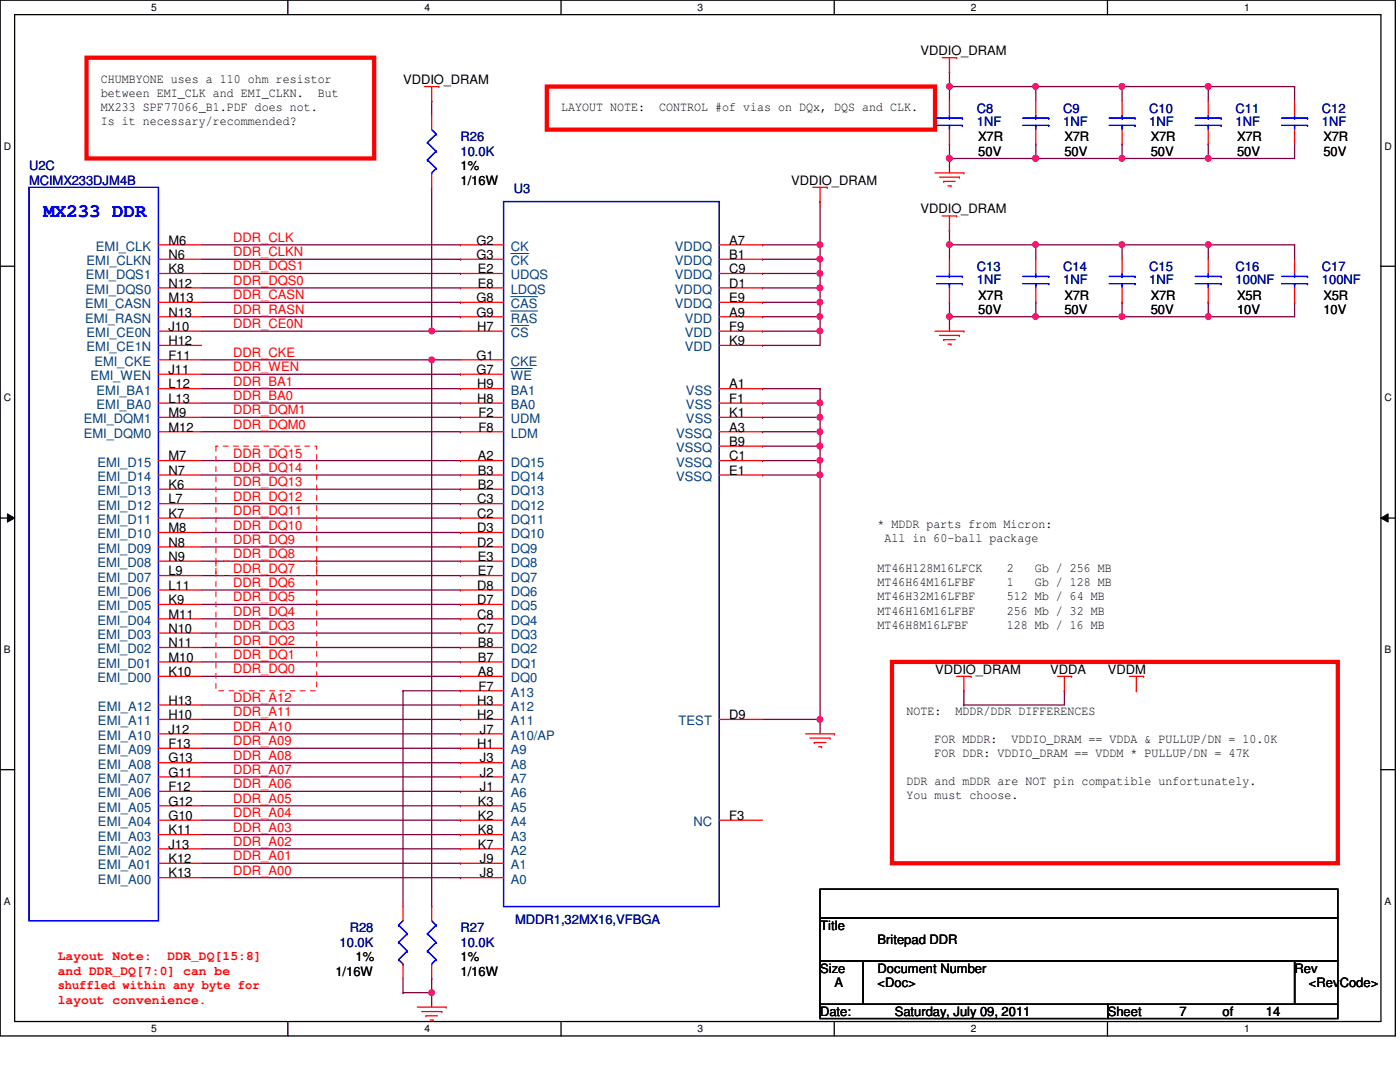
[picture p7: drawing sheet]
<svg xmlns="http://www.w3.org/2000/svg" width="279mm" height="216mm" viewBox="0 0 279 216" stroke-linecap="round" stroke-linejoin="round" font-family="sans-serif">
<path d="M0 0h278.5v206.7h-278.5zM2.9 2.9h272.7v200.9h-272.7z" fill="none" stroke="#000" stroke-width=".25"/>
<g fill="#fff">
<path d="M30.2 .3h1.1v2.3h-1.1z"/>
<path d="M30.2 204.1h1.1v2.3h-1.1z"/>
</g>
<path d="M57.4 0v2.9M57.4 203.8v2.9" fill="none" stroke="#000" stroke-width=".25"/>
<g fill="#fff">
<path d="M84.7 .3h1.1v2.3h-1.1z"/>
<path d="M84.7 204.1h1.1v2.3h-1.1z"/>
</g>
<path d="M112 0v2.9M112 203.8v2.9" fill="none" stroke="#000" stroke-width=".25"/>
<g fill="#fff">
<path d="M139.2 .3h1.1v2.3h-1.1z"/>
<path d="M139.2 204.1h1.1v2.3h-1.1z"/>
</g>
<path d="M166.5 0v2.9M166.5 203.8v2.9" fill="none" stroke="#000" stroke-width=".25"/>
<g fill="#fff">
<path d="M193.8 .3h1.1v2.3h-1.1z"/>
<path d="M193.8 204.1h1.1v2.3h-1.1z"/>
</g>
<path d="M221 0v2.9M221 203.8v2.9" fill="none" stroke="#000" stroke-width=".25"/>
<g fill="#fff">
<path d="M248.3 .3h1.1v2.3h-1.1z"/>
<path d="M248.3 204.1h1.1v2.3h-1.1z"/>
<path d="M.8 28h1.4v2.3h-1.4z"/>
<path d="M276.3 28h1.4v2.3h-1.4z"/>
<path d="M.8 78.2h1.4v2.3h-1.4z"/>
<path d="M276.3 78.2h1.4v2.3h-1.4z"/>
</g>
<path d="M0 53.1h2.9M275.6 53.1h2.9" fill="none" stroke="#000" stroke-width=".25"/>
<g fill="#fff">
<path d="M.8 128.5h1.3v2.2h-1.3z"/>
<path d="M276.3 128.5h1.3v2.2h-1.3z"/>
</g>
<path d="M0 103.4h2.9M275.6 103.4h2.9" fill="none" stroke="#000" stroke-width=".25"/>
<path d="M1.5 102.5l1.4 .9-1.4 .8zM275.6 103.4l1.4-.9v1.7z" fill="#000"/>
<path d="M1.5 102.5l1.4 .9-1.4 .8zM275.6 103.4l1.4-.9v1.7z" fill="none" stroke="#000" stroke-width=".2"/>
<g fill="#fff">
<path d="M.8 178.7h1.3v2.2h-1.3z"/>
<path d="M276.3 178.7h1.3v2.2h-1.3z"/>
</g>
<path d="M0 153.6h2.9M275.6 153.6h2.9" fill="none" stroke="#000" stroke-width=".25"/>
<g fill="none" stroke="#800040" stroke-width=".25">
<path d="M40.2 57.4h51.7M40.2 48.9h51.7M40.2 51.7h51.7M40.2 54.6h51.7M91.9 57.4h.1M91.9 48.9h.1M91.9 51.7h.1M91.9 54.6h.1M40.2 74.7h51.7M40.2 60.3h51.7M40.2 63.2h51.7M40.2 77.6h51.7"/>
<path d="M86.1 66.1h.1M86.1 71.8h.1M86.1 66.1h5.8M86.1 71.8h5.8M91.9 74.7h.1M91.9 60.3h.1M91.9 63.2h.1M91.9 77.6h.1M152.2 77.6h.1M152.2 77.6h11.5M163.7 77.6h.1M163.7 77.6v5.7h-11.5"/>
<path d="M40.2 86.1h51.7M40.2 80.4h51.7M40.2 83.3h51.7M91.9 86.1h.1M91.9 80.4h.1M91.9 83.3h.1M152.2 80.4h.1M152.2 83.3h.1M152.2 80.4h11.5M163.7 80.4h.1M40.2 117.7h51.7M40.2 114.9h51.7"/>
<path d="M40.2 112h51.7M40.2 106.3h51.7M91.9 117.7h.1M91.9 114.9h.1M91.9 112h.1M91.9 106.3h.1M40.2 135h51.7M40.2 132.1h51.7M40.2 129.2h51.7M40.2 126.3h51.7M40.2 123.5h51.7M40.2 120.6h51.7"/>
<path d="M91.9 135h.1M91.9 132.1h.1M91.9 129.2h.1M91.9 126.3h.1M91.9 123.5h.1M91.9 120.6h.1M40.2 146.4h51.7M40.2 157.9h51.7M40.2 155h51.7M40.2 152.2h51.7M40.2 149.3h51.7M40.2 143.6h51.7"/>
<path d="M40.2 140.7h51.7M91.9 146.4h.1M91.9 157.9h.1M91.9 155h.1M91.9 152.2h.1M91.9 149.3h.1M91.9 143.6h.1M91.9 140.7h.1M40.2 175.1h51.7M40.2 172.3h51.7M40.2 169.4h51.7M40.2 166.5h51.7"/>
<path d="M40.2 163.7h51.7M40.2 160.8h51.7M91.9 175.1h.1M91.9 172.3h.1M91.9 169.4h.1M91.9 166.5h.1M91.9 163.7h.1M91.9 160.8h.1"/>
</g>
<circle cx="163.6" cy="80.4" r=".56" fill="#f0f"/>
<circle cx="163.6" cy="80.4" r=".56" fill="none" stroke="#f0f" stroke-width=".25"/>
<path d="M152.2 86.1h.1M163.7 83.3h.1M163.7 83.3v2.8h-11.5" fill="none" stroke="#800040" stroke-width=".25"/>
<circle cx="163.6" cy="83.3" r=".56" fill="#f0f"/>
<circle cx="163.6" cy="83.3" r=".56" fill="none" stroke="#f0f" stroke-width=".25"/>
<path d="M152.2 89h.1M163.7 86.1h.1M163.7 86.1v2.9h-11.5" fill="none" stroke="#800040" stroke-width=".25"/>
<circle cx="163.6" cy="86.1" r=".56" fill="#f0f"/>
<circle cx="163.6" cy="86.1" r=".56" fill="none" stroke="#f0f" stroke-width=".25"/>
<path d="M152.2 91.9h.1M163.7 89h.1M163.7 89v2.9h-11.5" fill="none" stroke="#800040" stroke-width=".25"/>
<circle cx="163.6" cy="89" r=".56" fill="#f0f"/>
<circle cx="163.6" cy="89" r=".56" fill="none" stroke="#f0f" stroke-width=".25"/>
<path d="M152.2 94.8h.1M163.7 91.9h.1M163.7 91.9v2.9h-11.5" fill="none" stroke="#800040" stroke-width=".25"/>
<circle cx="163.6" cy="91.9" r=".56" fill="#f0f"/>
<circle cx="163.6" cy="91.9" r=".56" fill="none" stroke="#f0f" stroke-width=".25"/>
<path d="M163.7 143.6h.1M163.7 143.6v2.8" fill="none" stroke="#800040" stroke-width=".25"/>
<circle cx="163.6" cy="143.5" r=".56" fill="#f0f"/>
<circle cx="163.6" cy="143.5" r=".56" fill="none" stroke="#f0f" stroke-width=".25"/>
<path d="M86.1 20.2h.1M86.1 20.2v2.8M86.1 37.4v28.7M86.1 66.1h.1" fill="none" stroke="#800040" stroke-width=".25"/>
<circle cx="86.1" cy="66" r=".56" fill="#f0f"/>
<circle cx="86.1" cy="66" r=".56" fill="none" stroke="#f0f" stroke-width=".25"/>
<path d="M40.2 66.1h45.9M86.1 66.1h.1M86.1 198.1h.1M86.1 198.1v2.9" fill="none" stroke="#800040" stroke-width=".25"/>
<circle cx="86.1" cy="198.1" r=".56" fill="#f0f"/>
<circle cx="86.1" cy="198.1" r=".56" fill="none" stroke="#f0f" stroke-width=".25"/>
<path d="M86.1 71.8v109.1M86.1 180.9h.1" fill="none" stroke="#800040" stroke-width=".25"/>
<circle cx="86.1" cy="71.8" r=".56" fill="#f0f"/>
<circle cx="86.1" cy="71.8" r=".56" fill="none" stroke="#f0f" stroke-width=".25"/>
<g fill="none" stroke="#800040" stroke-width=".25">
<path d="M189.5 28.7h.1M189.5 31.6h.1M189.5 28.7v2.9M189.5 31.6h17.2M40.2 71.8h45.9M86.1 71.8h.1M40.2 94.8h51.7M40.2 91.9h51.7M40.2 97.6h51.7M91.9 94.8h.1M91.9 91.9h.1M91.9 97.6h.1"/>
<path d="M40.2 100.5h51.7M40.2 103.4h51.7M40.2 109.1h51.7M91.9 100.5h.1M91.9 103.4h.1M91.9 109.1h.1"/>
</g>
<circle cx="206.7" cy="31.6" r=".56" fill="#f0f"/>
<circle cx="206.7" cy="31.6" r=".56" fill="none" stroke="#f0f" stroke-width=".25"/>
<circle cx="189.5" cy="31.6" r=".57" fill="#f0f"/>
<circle cx="189.5" cy="31.6" r=".57" fill="none" stroke="#f0f" stroke-width=".25"/>
<path d="M223.9 28.7h.1M223.9 28.7v2.9M241.1 28.7h.1M241.1 31.6h.1M241.1 28.7v2.9M241.1 31.6h17.3" fill="none" stroke="#800040" stroke-width=".25"/>
<circle cx="241.1" cy="31.6" r=".56" fill="#f0f"/>
<circle cx="241.1" cy="31.6" r=".56" fill="none" stroke="#f0f" stroke-width=".25"/>
<path d="M206.7 28.7h.1M206.7 31.6h.1M206.7 28.7v2.9M206.7 31.6h17.2" fill="none" stroke="#800040" stroke-width=".25"/>
<circle cx="206.7" cy="31.6" r=".56" fill="#f0f"/>
<circle cx="206.7" cy="31.6" r=".56" fill="none" stroke="#f0f" stroke-width=".25"/>
<path d="M189.5 17.3h.1M189.5 17.3h17.2M189.5 31.6h.1M189.5 31.6v2.9" fill="none" stroke="#800040" stroke-width=".25"/>
<circle cx="189.5" cy="17.2" r=".57" fill="#f0f"/>
<circle cx="189.5" cy="17.2" r=".57" fill="none" stroke="#f0f" stroke-width=".25"/>
<path d="M163.7 48.9h.1M163.7 48.9v2.8" fill="none" stroke="#800040" stroke-width=".25"/>
<circle cx="163.6" cy="48.8" r=".56" fill="#f0f"/>
<circle cx="163.6" cy="48.8" r=".56" fill="none" stroke="#f0f" stroke-width=".25"/>
<path d="M189.5 14.4h.1M189.5 14.4v2.9M163.7 66.1h.1M163.7 66.1v2.8" fill="none" stroke="#800040" stroke-width=".25"/>
<circle cx="163.6" cy="66" r=".56" fill="#f0f"/>
<circle cx="163.6" cy="66" r=".56" fill="none" stroke="#f0f" stroke-width=".25"/>
<path d="M163.7 57.4h.1M163.7 57.4v2.9" fill="none" stroke="#800040" stroke-width=".25"/>
<circle cx="163.6" cy="60.3" r=".56" fill="#f0f"/>
<circle cx="163.6" cy="60.3" r=".56" fill="none" stroke="#f0f" stroke-width=".25"/>
<circle cx="163.6" cy="57.4" r=".56" fill="#f0f"/>
<circle cx="163.6" cy="57.4" r=".56" fill="none" stroke="#f0f" stroke-width=".25"/>
<path d="M241.1 17.3h.1M241.1 17.3h17.3M152.2 54.6h.1M152.2 54.6h11.5" fill="none" stroke="#800040" stroke-width=".25"/>
<circle cx="241.1" cy="17.2" r=".56" fill="#f0f"/>
<circle cx="241.1" cy="17.2" r=".56" fill="none" stroke="#f0f" stroke-width=".25"/>
<path d="M152.2 48.9h.1M152.2 48.9h11.5M163.7 63.2h.1M163.7 63.2v2.9" fill="none" stroke="#800040" stroke-width=".25"/>
<circle cx="163.6" cy="63.2" r=".56" fill="#f0f"/>
<circle cx="163.6" cy="63.2" r=".56" fill="none" stroke="#f0f" stroke-width=".25"/>
<g fill="none" stroke="#800040" stroke-width=".25">
<path d="M189.5 17.3h.1M189.5 17.3v2.9M206.7 17.3h.1M206.7 17.3v2.9M223.9 17.3h.1M223.9 17.3v2.9M152.2 57.4h.1M163.7 40.2h.1M163.7 54.6h.1M163.7 40.2v8.7M163.7 54.6v2.8h-11.5M152.2 68.9h.1"/>
<path d="M152.2 66.1h.1M152.2 60.3h.1M152.2 63.2h.1M152.2 68.9h11.5M152.2 66.1h11.5M152.2 60.3h11.5M152.2 63.2h11.5"/>
</g>
<circle cx="163.6" cy="54.6" r=".56" fill="#f0f"/>
<circle cx="163.6" cy="54.6" r=".56" fill="none" stroke="#f0f" stroke-width=".25"/>
<path d="M241.1 17.3h.1M241.1 17.3v2.9M152.2 51.7h.1M152.2 51.7h11.5M163.7 51.7h.1M163.7 51.7v2.9" fill="none" stroke="#800040" stroke-width=".25"/>
<circle cx="163.6" cy="51.7" r=".56" fill="#f0f"/>
<circle cx="163.6" cy="51.7" r=".56" fill="none" stroke="#f0f" stroke-width=".25"/>
<path d="M189.5 46h.1M189.5 48.9h.1M189.5 46v2.9M189.5 48.9h17.2" fill="none" stroke="#800040" stroke-width=".25"/>
<circle cx="206.7" cy="48.8" r=".56" fill="#f0f"/>
<circle cx="206.7" cy="48.8" r=".56" fill="none" stroke="#f0f" stroke-width=".25"/>
<circle cx="189.5" cy="48.8" r=".56" fill="#f0f"/>
<circle cx="189.5" cy="48.8" r=".56" fill="none" stroke="#f0f" stroke-width=".25"/>
<path d="M189.5 48.9h.1M189.5 48.9v2.8M206.7 48.9h.1M206.7 48.9v2.8M206.7 48.9h17.2M223.9 48.9h.1M223.9 48.9v2.8M189.5 60.3h.1M189.5 63.2h.1M189.5 60.3v2.9M189.5 63.2h17.2" fill="none" stroke="#800040" stroke-width=".25"/>
<circle cx="206.7" cy="63.2" r=".56" fill="#f0f"/>
<circle cx="206.7" cy="63.2" r=".56" fill="none" stroke="#f0f" stroke-width=".25"/>
<circle cx="189.5" cy="63.2" r=".56" fill="#f0f"/>
<circle cx="189.5" cy="63.2" r=".56" fill="none" stroke="#f0f" stroke-width=".25"/>
<path d="M206.7 17.3h.1M206.7 17.3h17.2M189.5 63.2h.1M189.5 63.2v2.9M206.7 60.3h.1M206.7 63.2h.1M206.7 60.3v2.9M223.9 60.3h.1M223.9 60.3v2.9h-17.2" fill="none" stroke="#800040" stroke-width=".25"/>
<circle cx="206.7" cy="17.2" r=".56" fill="#f0f"/>
<circle cx="206.7" cy="17.2" r=".56" fill="none" stroke="#f0f" stroke-width=".25"/>
<path d="M258.4 17.3h.1M258.4 17.3v2.9M258.4 28.7h.1M258.4 28.7v2.9M223.9 48.9h.1M223.9 48.9h17.2M258.4 48.9h.1M258.4 48.9v2.8" fill="none" stroke="#800040" stroke-width=".25"/>
<circle cx="241.1" cy="48.8" r=".56" fill="#f0f"/>
<circle cx="241.1" cy="48.8" r=".56" fill="none" stroke="#f0f" stroke-width=".25"/>
<circle cx="223.9" cy="48.8" r=".56" fill="#f0f"/>
<circle cx="223.9" cy="48.8" r=".56" fill="none" stroke="#f0f" stroke-width=".25"/>
<path d="M241.1 48.9h.1M241.1 48.9v2.8M241.1 48.9h17.3M223.9 63.2h.1M241.1 60.3h.1M241.1 63.2h.1M241.1 60.3v2.9M258.4 60.3h.1M258.4 60.3v2.9h-34.5" fill="none" stroke="#800040" stroke-width=".25"/>
<circle cx="241.1" cy="63.2" r=".56" fill="#f0f"/>
<circle cx="241.1" cy="63.2" r=".56" fill="none" stroke="#f0f" stroke-width=".25"/>
<circle cx="223.9" cy="63.2" r=".56" fill="#f0f"/>
<circle cx="223.9" cy="63.2" r=".56" fill="none" stroke="#f0f" stroke-width=".25"/>
<path d="M163.7 60.3h.1M163.7 60.3v2.9M163.7 94.8h.1M163.7 94.8v48.8M152.2 143.6h11.5M163.7 143.6h.1" fill="none" stroke="#800040" stroke-width=".25"/>
<circle cx="163.6" cy="94.7" r=".56" fill="#f0f"/>
<circle cx="163.6" cy="94.7" r=".56" fill="none" stroke="#f0f" stroke-width=".25"/>
<g fill="none" stroke="#800040" stroke-width=".25">
<path d="M223.9 17.3h.1M223.9 17.3h17.2M80.4 137.8h.1M80.4 137.8v43.1M80.4 137.8h11.5M91.9 137.8h.1M192.4 137.8h.1M192.4 137.8v2.9M212.4 137.8h.1M212.4 137.8v2.9h-20M192.4 140.7h.1M80.4 198.1h.1"/>
<path d="M80.4 195.2v2.9M80.4 198.1h5.7M86.1 198.1h.1M86.1 195.2h.1M86.1 195.2v2.9"/>
</g>
<circle cx="223.9" cy="17.2" r=".56" fill="#f0f"/>
<circle cx="223.9" cy="17.2" r=".56" fill="none" stroke="#f0f" stroke-width=".25"/>
<path d="M223.9 31.6h.1M223.9 31.6h17.2" fill="none" stroke="#800040" stroke-width=".25"/>
<circle cx="223.9" cy="31.6" r=".56" fill="#f0f"/>
<circle cx="223.9" cy="31.6" r=".56" fill="none" stroke="#f0f" stroke-width=".25"/>
<g fill="none" stroke="#f00" stroke-width=".25">
<path d="M84.7 17.3h2.9M86.1 17.3v2.9M87.6 17.3h.1M188 11.5h2.9M189.5 14.4h.1M189.5 11.5v2.9M190.9 11.5h.1M86.1 20.2h.1M86.1 23v2.9M86.1 34.5v2.9M162.2 37.4h2.9M163.7 37.4v2.8"/>
<path d="M165.1 37.4h.1M186.6 34.5h5.8M187.5 35.3h4M188.3 36.2h.1M188.3 36.2h2.3M189.2 37.1h.6M189.5 20.2v2.8M189.5 25.9v2.8M189.8 37.1h.1M191.5 35.3h.1M192.4 34.5h.1M206.7 20.2v2.8"/>
<path d="M206.7 25.9v2.8M223.9 20.2v2.8M223.9 25.9v2.8M241.1 20.2v2.8M241.1 25.9v2.8M258.4 20.2v2.8M258.4 25.9v2.8M31.6 54.6h8.6M31.6 51.7h8.6M31.6 48.9h8.6M31.6 57.4h8.6M91.9 54.6h8.6"/>
<path d="M91.9 51.7h8.6M91.9 48.9h8.6M91.9 57.4h8.6M143.6 54.6h8.6M143.6 51.7h8.6M143.6 48.9h8.6M143.6 57.4h8.6M163.7 40.2h.1M188 43.1h2.9M189.5 46h.1M189.5 43.1v2.9M189.5 51.7v2.9"/>
<path d="M189.5 57.4v2.9M190.9 43.1h.1M206.7 51.7v2.9M206.7 57.4v2.9M223.9 51.7v2.9M223.9 57.4v2.9M241.1 51.7v2.9M241.1 57.4v2.9M258.4 51.7v2.9M258.4 57.4v2.9M31.6 66.1h8.6M31.6 68.9h8.6"/>
<path d="M31.6 74.7h8.6M31.6 60.3h8.6M31.6 63.2h8.6M31.6 77.6h8.6M31.6 71.8h8.6M91.9 66.1h8.6M91.9 74.7h8.6M91.9 60.3h8.6M91.9 63.2h8.6M91.9 77.6h8.6M91.9 71.8h8.6M143.6 66.1h8.6"/>
<path d="M143.6 68.9h8.6M143.6 60.3h8.6M143.6 63.2h8.6M143.6 77.6h8.6M186.6 66.1h5.8M187.5 66.9h4M188.3 67.8h.1M188.3 67.8h2.3M189.2 68.7h.6M189.8 68.7h.1M191.5 66.9h.1M192.4 66.1h.1"/>
<path d="M31.6 94.8h8.6M31.6 86.1h8.6M31.6 80.4h8.6M31.6 83.3h8.6M31.6 91.9h8.6M31.6 97.6h8.6M91.9 94.8h8.6M91.9 86.1h8.6M91.9 80.4h8.6M91.9 83.3h8.6M91.9 91.9h8.6M91.9 97.6h8.6"/>
<path d="M143.6 94.8h8.6M143.6 86.1h8.6M143.6 80.4h8.6M143.6 83.3h8.6M143.6 91.9h8.6M143.6 89h8.6M31.6 117.7h8.6M31.6 114.9h8.6M31.6 112h8.6M31.6 109.1h8.6M31.6 106.3h8.6M31.6 103.4h8.6"/>
<path d="M31.6 100.5h8.6M91.9 117.7h8.6M91.9 114.9h8.6M91.9 112h8.6M91.9 109.1h8.6M91.9 106.3h8.6M91.9 103.4h8.6M91.9 100.5h8.6M31.6 135h8.6M31.6 132.1h8.6M31.6 129.2h8.6M31.6 126.3h8.6"/>
<path d="M31.6 123.5h8.6M31.6 120.6h8.6M91.9 135h8.6M91.9 132.1h8.6M91.9 129.2h8.6M91.9 126.3h8.6M91.9 123.5h8.6M91.9 120.6h8.6M91.9 137.8h8.6M190.9 135h2.9M192.4 137.8h.1M192.4 135v2.8"/>
<path d="M193.8 135h.1M211 135h2.9M212.4 137.8h.1M212.4 135v2.8M213.9 135h.1M225.4 135h2.8M226.8 137.8h.1M226.8 135v2.8M228.2 135h.1M31.6 146.4h8.6M31.6 157.9h8.6M31.6 155h8.6"/>
<path d="M31.6 152.2h8.6M31.6 149.3h8.6M31.6 143.6h8.6M31.6 140.7h8.6M91.9 146.4h8.6M91.9 157.9h8.6M91.9 155h8.6M91.9 152.2h8.6M91.9 149.3h8.6M91.9 143.6h8.6M91.9 140.7h8.6M143.6 143.6h8.6"/>
<path d="M160.8 146.4h5.7M161.6 147.3h4.1M162.5 148.2h.1M162.5 148.2h2.3M163.4 149h.6M164 149h.1M165.7 147.3h.1M166.5 146.4h.1M31.6 163.7h8.6M31.6 175.1h8.6M31.6 172.3h8.6M31.6 169.4h8.6"/>
<path d="M31.6 166.5h8.6M31.6 160.8h8.6M91.9 163.7h8.6M91.9 175.1h8.6M91.9 172.3h8.6M91.9 169.4h8.6M91.9 166.5h8.6M91.9 160.8h8.6M143.6 163.7h8.6M80.4 180.9v2.8M80.4 192.4v2.8M86.1 180.9v2.8"/>
<path d="M86.1 192.4v2.8M83.3 201h5.7M84.2 201.8h4M85 202.7h.1M85 202.7h2.3M85.9 203.5h.5M86.4 203.5h.1M88.2 201.8h.1M89 201h.1"/>
</g>
<path d="M163.7 177.4h103.3v5.8h-103.3zM163.7 183.2h103.3v8.6h-103.3zM163.7 191.8h8.6v8.6h-8.6zM172.3 191.8h86.1v8.6h-86.1zM258.4 191.8h8.6v8.6h-8.6zM163.7 200.4h57.4v2.8h-57.4zM221.1 200.4h45.9v2.8h-45.9z" fill="none" stroke="#000" stroke-width=".25"/>
<path d="M43.1 89h20.1v25.9h-20.1zM43.1 112h20.1v25.8h-20.1z" fill="none" stroke="#f00" stroke-width=".2" stroke-dasharray="1 1 1 1 1 1 1 1"/>
<path d="M17.3 11.5h57.4v20.1h-57.4zM109.1 17.3h77.5v8.6h-77.5zM178 132.1h89v40.2h-89z" fill="none" stroke="#f00" stroke-width=".85"/>
<g fill="none" stroke="#00f" stroke-width=".25">
<path d="M5.8 37.4h25.8v146.3h-25.8zM85.3 28.4h.1M85.3 31.9h.1M85.3 28.4l1.7 1.8M85.3 31.9l1.7 1.7M86.1 34.5h.1M86.1 25.9l.9 .9M87 26.8h.1M87 30.2h.1M87 33.6h.1M87 26.8l-1.7 1.6M87 30.2l-1.7 1.7"/>
<path d="M87 33.6l-.9 .9M186.9 25h5.2M186.9 23.6h5.2M189.5 23.6h.1M189.5 25h.1M189.5 23v.6M189.5 25v.9M192.1 25h.1M192.1 23.6h.1M204.1 25h5.2M204.1 23.6h5.2M206.7 23.6h.1"/>
<path d="M206.7 25h.1M206.7 23v.6M206.7 25v.9M209.3 25h.1M209.3 23.6h.1M221.4 25h5.1M221.4 23.6h5.1M223.9 23.6h.1M223.9 25h.1M223.9 23v.6M223.9 25v.9M226.5 25h.1"/>
<path d="M226.5 23.6h.1M238.5 25h5.2M238.5 23.6h5.2M241.1 23.6h.1M241.1 25h.1M241.1 23v.6M241.1 25v.9M243.7 25h.1M243.7 23.6h.1M255.8 25h5.1M255.8 23.6h5.1M258.4 23.6h.1"/>
<path d="M258.4 25h.1M258.4 23v.6M258.4 25v.9M260.9 25h.1M260.9 23.6h.1M100.5 40.2h43.1v140.7h-43.1zM186.9 56.6h5.2M186.9 55.2h5.2M189.5 55.2h.1M189.5 56.6h.1M189.5 54.6v.6M189.5 56.6v.8"/>
<path d="M192.1 56.6h.1M192.1 55.2h.1M204.1 56.6h5.2M204.1 55.2h5.2M206.7 55.2h.1M206.7 56.6h.1M206.7 54.6v.6M206.7 56.6v.8M209.3 56.6h.1M209.3 55.2h.1M221.4 56.6h5.1M221.4 55.2h5.1"/>
<path d="M223.9 55.2h.1M223.9 56.6h.1M223.9 54.6v.6M223.9 56.6v.8M226.5 56.6h.1M226.5 55.2h.1M238.5 56.6h5.2M238.5 55.2h5.2M241.1 55.2h.1M241.1 56.6h.1M241.1 54.6v.6M241.1 56.6v.8"/>
<path d="M243.7 56.6h.1M243.7 55.2h.1M255.8 56.6h5.1M255.8 55.2h5.1M258.4 55.2h.1M258.4 56.6h.1M258.4 54.6v.6M258.4 56.6v.8M260.9 56.6h.1M260.9 55.2h.1M79.5 184.6h.1M79.5 188h.1"/>
<path d="M79.5 191.5h.1M79.5 184.6l1.8 1.7M79.5 188l1.8 1.8M79.5 191.5l.9 .9M80.4 192.4h.1M80.4 183.7l-.9 .9M81.3 186.3h.1M81.3 189.8h.1M81.3 186.3l-1.8 1.7M81.3 189.8l-1.8 1.7M85.3 186.3h.1M85.3 189.8h.1"/>
<path d="M85.3 186.3l1.7 1.7M85.3 189.8l1.7 1.7M86.1 192.4h.1M86.1 183.7l.9 .9M87 184.6h.1M87 188h.1M87 191.5h.1M87 184.6l-1.7 1.7M87 188l-1.7 1.8M87 191.5l-.9 .9"/>
</g>
<path d="M101.9 59.2h5.4M101.9 50.6h3.6M101.9 73.5h4.3M101.9 62.1h5.4M101.9 64.9h3.6" fill="none" stroke="#004080" stroke-width=".2"/>
<circle cx="163.6" cy="80.4" r=".56" fill="#f0f"/>
<circle cx="163.6" cy="80.4" r=".56" fill="none" stroke="#f0f" stroke-width=".25"/>
<circle cx="163.6" cy="83.3" r=".56" fill="#f0f"/>
<circle cx="163.6" cy="83.3" r=".56" fill="none" stroke="#f0f" stroke-width=".25"/>
<circle cx="163.6" cy="86.1" r=".56" fill="#f0f"/>
<circle cx="163.6" cy="86.1" r=".56" fill="none" stroke="#f0f" stroke-width=".25"/>
<circle cx="163.6" cy="89" r=".56" fill="#f0f"/>
<circle cx="163.6" cy="89" r=".56" fill="none" stroke="#f0f" stroke-width=".25"/>
<circle cx="163.6" cy="91.9" r=".56" fill="#f0f"/>
<circle cx="163.6" cy="91.9" r=".56" fill="none" stroke="#f0f" stroke-width=".25"/>
<circle cx="163.6" cy="143.5" r=".56" fill="#f0f"/>
<circle cx="163.6" cy="143.5" r=".56" fill="none" stroke="#f0f" stroke-width=".25"/>
<circle cx="86.1" cy="66" r=".56" fill="#f0f"/>
<circle cx="86.1" cy="66" r=".56" fill="none" stroke="#f0f" stroke-width=".25"/>
<circle cx="86.1" cy="198.1" r=".56" fill="#f0f"/>
<circle cx="86.1" cy="198.1" r=".56" fill="none" stroke="#f0f" stroke-width=".25"/>
<circle cx="86.1" cy="71.8" r=".56" fill="#f0f"/>
<circle cx="86.1" cy="71.8" r=".56" fill="none" stroke="#f0f" stroke-width=".25"/>
<circle cx="206.7" cy="31.6" r=".56" fill="#f0f"/>
<circle cx="206.7" cy="31.6" r=".56" fill="none" stroke="#f0f" stroke-width=".25"/>
<circle cx="189.5" cy="31.6" r=".57" fill="#f0f"/>
<circle cx="189.5" cy="31.6" r=".57" fill="none" stroke="#f0f" stroke-width=".25"/>
<circle cx="241.1" cy="31.6" r=".56" fill="#f0f"/>
<circle cx="241.1" cy="31.6" r=".56" fill="none" stroke="#f0f" stroke-width=".25"/>
<circle cx="206.7" cy="31.6" r=".56" fill="#f0f"/>
<circle cx="206.7" cy="31.6" r=".56" fill="none" stroke="#f0f" stroke-width=".25"/>
<circle cx="189.5" cy="17.2" r=".57" fill="#f0f"/>
<circle cx="189.5" cy="17.2" r=".57" fill="none" stroke="#f0f" stroke-width=".25"/>
<circle cx="163.6" cy="48.8" r=".56" fill="#f0f"/>
<circle cx="163.6" cy="48.8" r=".56" fill="none" stroke="#f0f" stroke-width=".25"/>
<circle cx="163.6" cy="66" r=".56" fill="#f0f"/>
<circle cx="163.6" cy="66" r=".56" fill="none" stroke="#f0f" stroke-width=".25"/>
<circle cx="163.6" cy="60.3" r=".56" fill="#f0f"/>
<circle cx="163.6" cy="60.3" r=".56" fill="none" stroke="#f0f" stroke-width=".25"/>
<circle cx="163.6" cy="57.4" r=".56" fill="#f0f"/>
<circle cx="163.6" cy="57.4" r=".56" fill="none" stroke="#f0f" stroke-width=".25"/>
<circle cx="241.1" cy="17.2" r=".56" fill="#f0f"/>
<circle cx="241.1" cy="17.2" r=".56" fill="none" stroke="#f0f" stroke-width=".25"/>
<circle cx="163.6" cy="63.2" r=".56" fill="#f0f"/>
<circle cx="163.6" cy="63.2" r=".56" fill="none" stroke="#f0f" stroke-width=".25"/>
<circle cx="163.6" cy="54.6" r=".56" fill="#f0f"/>
<circle cx="163.6" cy="54.6" r=".56" fill="none" stroke="#f0f" stroke-width=".25"/>
<circle cx="163.6" cy="51.7" r=".56" fill="#f0f"/>
<circle cx="163.6" cy="51.7" r=".56" fill="none" stroke="#f0f" stroke-width=".25"/>
<circle cx="206.7" cy="48.8" r=".56" fill="#f0f"/>
<circle cx="206.7" cy="48.8" r=".56" fill="none" stroke="#f0f" stroke-width=".25"/>
<circle cx="189.5" cy="48.8" r=".56" fill="#f0f"/>
<circle cx="189.5" cy="48.8" r=".56" fill="none" stroke="#f0f" stroke-width=".25"/>
<circle cx="206.7" cy="63.2" r=".56" fill="#f0f"/>
<circle cx="206.7" cy="63.2" r=".56" fill="none" stroke="#f0f" stroke-width=".25"/>
<circle cx="189.5" cy="63.2" r=".56" fill="#f0f"/>
<circle cx="189.5" cy="63.2" r=".56" fill="none" stroke="#f0f" stroke-width=".25"/>
<circle cx="206.7" cy="17.2" r=".56" fill="#f0f"/>
<circle cx="206.7" cy="17.2" r=".56" fill="none" stroke="#f0f" stroke-width=".25"/>
<circle cx="241.1" cy="48.8" r=".56" fill="#f0f"/>
<circle cx="241.1" cy="48.8" r=".56" fill="none" stroke="#f0f" stroke-width=".25"/>
<circle cx="223.9" cy="48.8" r=".56" fill="#f0f"/>
<circle cx="223.9" cy="48.8" r=".56" fill="none" stroke="#f0f" stroke-width=".25"/>
<circle cx="241.1" cy="63.2" r=".56" fill="#f0f"/>
<circle cx="241.1" cy="63.2" r=".56" fill="none" stroke="#f0f" stroke-width=".25"/>
<circle cx="223.9" cy="63.2" r=".56" fill="#f0f"/>
<circle cx="223.9" cy="63.2" r=".56" fill="none" stroke="#f0f" stroke-width=".25"/>
<circle cx="163.6" cy="94.7" r=".56" fill="#f0f"/>
<circle cx="163.6" cy="94.7" r=".56" fill="none" stroke="#f0f" stroke-width=".25"/>
<circle cx="223.9" cy="17.2" r=".56" fill="#f0f"/>
<circle cx="223.9" cy="17.2" r=".56" fill="none" stroke="#f0f" stroke-width=".25"/>
<circle cx="223.9" cy="31.6" r=".56" fill="#f0f"/>
<circle cx="223.9" cy="31.6" r=".56" fill="none" stroke="#f0f" stroke-width=".25"/>
<text font-size="3.7" fill="#00f" x="8.7" y="43.4">MX233 DDR</text>
<g font-size="2.6">
<text x="183.7" y="11">VDDIO_DRAM</text>
<text x="20.2" y="16.5">CHUMBYONE uses a 110 ohm resistor</text>
<text x="80.4" y="16.7">VDDIO_DRAM</text>
<text x="20.2" y="19.3">between EMI_CLK and EMI_CLKN.</text>
<text x="20.2" y="22.1">MX233 SPF77066_B1.PDF does not.</text>
<text x="63.5" y="19.3">But</text>
<text x="112" y="22.2">LAYOUT NOTE:</text>
<text x="131.5" y="22.2">CONTROL #of vias on DQx, DQS and CLK.</text>
<text x="20.2" y="24.8">Is it necessary/recommended?</text>
<text x="195.2" y="28.2">X7R</text>
<text x="212.4" y="28.2">X7R</text>
<text x="229.7" y="28.2">X7R</text>
<text x="246.9" y="28.2">X7R</text>
<text x="264.1" y="28.2">X7R</text>
<text x="91.9" y="34">1%</text>
<text x="195.2" y="31.1">50V</text>
<text x="212.4" y="31.1">50V</text>
<text x="229.7" y="31.1">50V</text>
<text x="246.9" y="31.1">50V</text>
<text x="264.1" y="31.1">50V</text>
<text x="91.9" y="36.8">1/16W</text>
<text x="157.9" y="36.8">VDDIO_DRAM</text>
<text x="183.7" y="42.5">VDDIO_DRAM</text>
<text x="33.6" y="48.8">M6</text>
<text x="33.6" y="51.7">N6</text>
<text x="95.1" y="48.8">G2</text>
<text x="95.1" y="51.7">G3</text>
<text x="145.5" y="51.7">B1</text>
<text x="145.5" y="48.8">A7</text>
<text x="33.6" y="57.4">N12</text>
<text x="33.6" y="54.5">K8</text>
<text x="95.3" y="57.4">E8</text>
<text x="95.3" y="54.5">E2</text>
<text x="145.5" y="54.5">C9</text>
<text x="145.5" y="57.4">D1</text>
<text x="195.2" y="59.8">X7R</text>
<text x="212.4" y="59.8">X7R</text>
<text x="229.7" y="59.8">X7R</text>
<text x="246.9" y="59.8">X5R</text>
<text x="264.1" y="59.8">X5R</text>
<text x="33.6" y="60.3">M13</text>
<text x="33.6" y="63.2">N13</text>
<text x="95.1" y="60.3">G8</text>
<text x="95.1" y="63.2">G9</text>
<text x="145.5" y="63.2">A9</text>
<text x="145.5" y="60.3">E9</text>
<text x="195.2" y="62.7">50V</text>
<text x="212.4" y="62.7">50V</text>
<text x="229.7" y="62.7">50V</text>
<text x="246.9" y="62.7">10V</text>
<text x="264.1" y="62.7">10V</text>
<text x="33.6" y="66">J10</text>
<text x="33.6" y="68.9">H12</text>
<text x="33.6" y="71.8">F11</text>
<text x="95.1" y="71.8">G1</text>
<text x="95.2" y="66">H7</text>
<text x="145.5" y="68.9">K9</text>
<text x="145.5" y="66">F9</text>
<text x="33.6" y="77.5">L12</text>
<text x="33.6" y="74.6">J11</text>
<text x="95.1" y="74.6">G7</text>
<text x="95.2" y="77.5">H9</text>
<text x="145.5" y="77.5">A1</text>
<text x="33.6" y="80.4">L13</text>
<text x="33.6" y="83.2">M9</text>
<text x="95.2" y="80.4">H8</text>
<text x="95.5" y="83.2">F2</text>
<text x="145.5" y="80.4">F1</text>
<text x="145.5" y="83.2">K1</text>
<text x="33.6" y="86.1">M12</text>
<text x="95.5" y="86.1">F8</text>
<text x="145.5" y="89">B9</text>
<text x="145.5" y="86.1">A3</text>
<text x="33.6" y="94.7">N7</text>
<text x="33.6" y="91.9">M7</text>
<text x="95.3" y="94.7">B3</text>
<text x="95.3" y="91.9">A2</text>
<text x="145.5" y="94.7">E1</text>
<text x="145.5" y="91.9">C1</text>
<text x="33.6" y="100.5">L7</text>
<text x="33.6" y="97.6">K6</text>
<text x="95.2" y="100.5">C3</text>
<text x="95.3" y="97.6">B2</text>
<text x="33.6" y="106.2">M8</text>
<text x="33.6" y="103.3">K7</text>
<text x="95.2" y="106.2">D3</text>
<text x="95.2" y="103.3">C2</text>
<text x="175.1" y="105.5">* MDDR parts from Micron:</text>
<text x="33.6" y="111.9">N9</text>
<text x="33.6" y="109.1">N8</text>
<text x="95.2" y="109.1">D2</text>
<text x="95.3" y="111.9">E3</text>
<text x="176.5" y="108.2">All in 60-ball package</text>
<text x="33.6" y="117.7">L11</text>
<text x="33.6" y="114.8">L9</text>
<text x="95.2" y="117.7">D8</text>
<text x="95.3" y="114.8">E7</text>
<text x="175.1" y="114">MT46H128M16LFCK</text>
<text x="175.1" y="116.9">MT46H64M16LFBF</text>
<text x="175.1" y="119.8">MT46H32M16LFBF</text>
<text x="201" y="116.9">1</text>
<text x="201" y="119.8">512 Mb / 64 MB</text>
<text x="201" y="114">2</text>
<text x="206.5" y="116.9">Gb / 128 MB</text>
<text x="206.5" y="114">Gb / 256 MB</text>
<text x="33.6" y="123.4">M11</text>
<text x="33.6" y="120.6">K9</text>
<text x="95.2" y="123.4">C8</text>
<text x="95.2" y="120.6">D7</text>
<text x="175.1" y="122.7">MT46H16M16LFBF</text>
<text x="175.1" y="125.6">MT46H8M16LFBF</text>
<text x="201" y="122.7">256 Mb / 32 MB</text>
<text x="201" y="125.6">128 Mb / 16 MB</text>
<text x="33.6" y="129.2">N11</text>
<text x="33.6" y="126.3">N10</text>
<text x="95.2" y="126.3">C7</text>
<text x="95.3" y="129.2">B8</text>
<text x="33.6" y="134.9">K10</text>
<text x="33.6" y="132">M10</text>
<text x="95.3" y="134.9">A8</text>
<text x="95.3" y="132">B7</text>
<text x="95.5" y="137.8">F7</text>
<text x="186.6" y="134.4">VDDIO_DRAM</text>
<text x="209.6" y="134.4">VDDA</text>
<text x="221.1" y="134.4">VDDM</text>
<text x="33.6" y="143.5">H10</text>
<text x="33.6" y="140.6">H13</text>
<text x="95.2" y="143.5">H2</text>
<text x="95.2" y="140.6">H3</text>
<text x="145.5" y="143.5">D9</text>
<text x="180.9" y="142.7">NOTE:</text>
<text x="190.7" y="142.7">MDDR/DDR DIFFERENCES</text>
<text x="33.6" y="149.3">F13</text>
<text x="33.6" y="146.4">J12</text>
<text x="95.2" y="149.3">H1</text>
<text x="95.8" y="146.4">J7</text>
<text x="186.5" y="148.3">FOR MDDR:</text>
<text x="201.8" y="148.3">VDDIO_DRAM == VDDA &amp; PULLUP/DN = 10.0K</text>
<text x="33.6" y="155">G11</text>
<text x="33.6" y="152.1">G13</text>
<text x="95.8" y="155">J2</text>
<text x="95.8" y="152.1">J3</text>
<text x="186.5" y="151.1">FOR DDR: VDDIO_DRAM == VDDM * PULLUP/DN = 47K</text>
<text x="33.6" y="160.7">G12</text>
<text x="33.6" y="157.9">F12</text>
<text x="95.3" y="160.7">K3</text>
<text x="95.8" y="157.9">J1</text>
<text x="180.9" y="156.7">DDR and mDDR are NOT pin compatible unfortunately.</text>
<text x="180.9" y="159.5">You must choose.</text>
<text x="33.6" y="166.5">K11</text>
<text x="33.6" y="163.6">G10</text>
<text x="95.3" y="166.5">K8</text>
<text x="95.3" y="163.6">K2</text>
<text x="145.5" y="163.6">F3</text>
<text x="33.6" y="172.2">K12</text>
<text x="33.6" y="169.3">J13</text>
<text x="95.3" y="169.3">K7</text>
<text x="95.8" y="172.2">J9</text>
<text x="33.6" y="175.1">K13</text>
<text x="95.8" y="175.1">J8</text>
<text x="163.7" y="185.5">Title</text>
<text x="71" y="191.8">1%</text>
<text x="91.9" y="191.8">1%</text>
<text x="175.1" y="188.4">Britepad DDR</text>
<text x="66.9" y="194.7">1/16W</text>
<text x="91.9" y="194.7">1/16W</text>
<text x="163.7" y="194.1">Size</text>
<text x="166.5" y="197">A</text>
<text x="175.1" y="197">&lt;Doc&gt;</text>
<text x="175.1" y="194.1">Document Number</text>
<text x="258.4" y="194.1">Rev</text>
<text x="261.2" y="197">&lt;RevCode&gt;</text>
<text x="163.7" y="202.7">Date:</text>
<text x="178.6" y="202.7">Saturday, July 09, 2011</text>
<text x="221.1" y="202.7">Sheet</text>
<text x="235.4" y="202.7">7</text>
<text x="244" y="202.7">of</text>
<text x="252.6" y="202.7">14</text>
</g>
<g font-size="2.6" fill="#000080">
<text x="194.9" y="22.5">C8</text>
<text x="212.2" y="22.5">C9</text>
<text x="229.4" y="22.5">C10</text>
<text x="246.6" y="22.5">C11</text>
<text x="263.8" y="22.5">C12</text>
<text x="91.9" y="28.2">R26</text>
<text x="194.9" y="25.1">1NF</text>
<text x="212.2" y="25.1">1NF</text>
<text x="229.4" y="25.1">1NF</text>
<text x="246.6" y="25.1">1NF</text>
<text x="263.8" y="25.1">1NF</text>
<text x="5.8" y="34">U2C</text>
<text x="91.9" y="31.1">10.0K</text>
<text x="5.8" y="36.8">MCIMX233DJM4B</text>
<text x="102.5" y="38.5">U3</text>
<text x="194.9" y="54.1">C13</text>
<text x="194.9" y="56.6">1NF</text>
<text x="212.2" y="54.1">C14</text>
<text x="212.2" y="56.6">1NF</text>
<text x="229.4" y="54.1">C15</text>
<text x="229.4" y="56.6">1NF</text>
<text x="246.6" y="54.1">C16</text>
<text x="246.6" y="56.6">100NF</text>
<text x="263.8" y="54.1">C17</text>
<text x="263.8" y="56.6">100NF</text>
<text x="102.8" y="184.4">MDDR1,32MX16,VFBGA</text>
<text x="67.8" y="188.9">10.0K</text>
<text x="69.8" y="186.1">R28</text>
<text x="91.9" y="186.1">R27</text>
<text x="91.9" y="188.9">10.0K</text>
</g>
<g font-size="2.6" fill="#004080">
<text x="17.3" y="52.9">EMI_CLKN</text>
<text x="19.1" y="50">EMI_CLK</text>
<text x="101.9" y="50">CK</text>
<text x="101.9" y="52.9">CK</text>
<text x="134.7" y="52.9">VDDQ</text>
<text x="134.7" y="50">VDDQ</text>
<text x="17.1" y="58.6">EMI_DQS0</text>
<text x="17.1" y="55.8">EMI_DQS1</text>
<text x="101.9" y="58.6">LDQS</text>
<text x="101.9" y="55.8">UDQS</text>
<text x="134.7" y="55.8">VDDQ</text>
<text x="134.7" y="58.6">VDDQ</text>
<text x="17" y="61.5">EMI_CASN</text>
<text x="17" y="64.4">EMI_RASN</text>
<text x="101.9" y="61.5">CAS</text>
<text x="101.9" y="64.4">RAS</text>
<text x="134.7" y="61.5">VDDQ</text>
<text x="136.7" y="64.4">VDD</text>
<text x="17.3" y="67.3">EMI_CE0N</text>
<text x="17.3" y="70.1">EMI_CE1N</text>
<text x="101.9" y="67.3">CS</text>
<text x="136.7" y="70.1">VDD</text>
<text x="136.7" y="67.3">VDD</text>
<text x="18" y="75.9">EMI_WEN</text>
<text x="18.8" y="73">EMI_CKE</text>
<text x="101.9" y="75.9">WE</text>
<text x="101.9" y="73">CKE</text>
<text x="19.3" y="81.6">EMI_BA0</text>
<text x="19.3" y="78.7">EMI_BA1</text>
<text x="101.9" y="81.6">BA0</text>
<text x="101.9" y="78.7">BA1</text>
<text x="136.9" y="78.7">VSS</text>
<text x="136.9" y="81.6">VSS</text>
<text x="16.7" y="87.3">EMI_DQM0</text>
<text x="16.7" y="84.5">EMI_DQM1</text>
<text x="101.9" y="87.3">LDM</text>
<text x="101.9" y="84.5">UDM</text>
<text x="134.9" y="87.3">VSSQ</text>
<text x="136.9" y="84.5">VSS</text>
<text x="19.4" y="96">EMI_D14</text>
<text x="19.4" y="93.1">EMI_D15</text>
<text x="101.9" y="96">DQ14</text>
<text x="101.9" y="93.1">DQ15</text>
<text x="134.9" y="96">VSSQ</text>
<text x="134.9" y="93.1">VSSQ</text>
<text x="134.9" y="90.2">VSSQ</text>
<text x="19.4" y="101.7">EMI_D12</text>
<text x="19.4" y="98.8">EMI_D13</text>
<text x="101.9" y="101.7">DQ12</text>
<text x="101.9" y="98.8">DQ13</text>
<text x="19.4" y="107.4">EMI_D10</text>
<text x="19.4" y="104.6">EMI_D11</text>
<text x="101.9" y="107.4">DQ10</text>
<text x="101.9" y="104.6">DQ11</text>
<text x="19.4" y="113.2">EMI_D08</text>
<text x="19.4" y="110.3">EMI_D09</text>
<text x="101.9" y="113.2">DQ8</text>
<text x="101.9" y="110.3">DQ9</text>
<text x="19.4" y="118.9">EMI_D06</text>
<text x="19.4" y="116">EMI_D07</text>
<text x="101.9" y="118.9">DQ6</text>
<text x="101.9" y="116">DQ7</text>
<text x="19.4" y="124.7">EMI_D04</text>
<text x="19.4" y="121.8">EMI_D05</text>
<text x="101.9" y="124.7">DQ4</text>
<text x="101.9" y="121.8">DQ5</text>
<text x="19.4" y="130.4">EMI_D02</text>
<text x="19.4" y="127.5">EMI_D03</text>
<text x="101.9" y="130.4">DQ2</text>
<text x="101.9" y="127.5">DQ3</text>
<text x="19.4" y="136.1">EMI_D00</text>
<text x="19.4" y="133.3">EMI_D01</text>
<text x="101.9" y="136.1">DQ0</text>
<text x="101.9" y="133.3">DQ1</text>
<text x="19.6" y="141.9">EMI_A12</text>
<text x="101.9" y="141.9">A12</text>
<text x="101.9" y="139">A13</text>
<text x="19.6" y="147.6">EMI_A10</text>
<text x="19.6" y="144.7">EMI_A11</text>
<text x="101.9" y="147.6">A10/AP</text>
<text x="101.9" y="144.7">A11</text>
<text x="135.4" y="144.7">TEST</text>
<text x="19.6" y="153.4">EMI_A08</text>
<text x="19.6" y="150.5">EMI_A09</text>
<text x="101.9" y="153.4">A8</text>
<text x="101.9" y="150.5">A9</text>
<text x="19.6" y="162">EMI_A05</text>
<text x="19.6" y="159.1">EMI_A06</text>
<text x="19.6" y="156.2">EMI_A07</text>
<text x="101.9" y="162">A5</text>
<text x="101.9" y="159.1">A6</text>
<text x="101.9" y="156.2">A7</text>
<text x="19.6" y="167.7">EMI_A03</text>
<text x="19.6" y="164.8">EMI_A04</text>
<text x="101.9" y="167.7">A3</text>
<text x="101.9" y="164.8">A4</text>
<text x="138.4" y="164.8">NC</text>
<text x="19.6" y="173.4">EMI_A01</text>
<text x="19.6" y="170.6">EMI_A02</text>
<text x="101.9" y="173.4">A1</text>
<text x="101.9" y="170.6">A2</text>
<text x="19.6" y="176.3">EMI_A00</text>
<text x="101.9" y="176.3">A0</text>
</g>
<g font-size="2.6" fill="#f00">
<text x="46.6" y="48.3">DDR_CLK</text>
<text x="46.6" y="51.1">DDR_CLKN</text>
<text x="46.6" y="54">DDR_DQS1</text>
<text x="46.6" y="56.9">DDR_DQS0</text>
<text x="46.6" y="59.7">DDR_CASN</text>
<text x="46.6" y="62.6">DDR_RASN</text>
<text x="46.6" y="65.5">DDR_CE0N</text>
<text x="46.6" y="71.2">DDR_CKE</text>
<text x="46.6" y="74.1">DDR_WEN</text>
<text x="46.6" y="77">DDR_BA1</text>
<text x="46.6" y="79.8">DDR_BA0</text>
<text x="46.6" y="82.7">DDR_DQM1</text>
<text x="46.6" y="85.6">DDR_DQM0</text>
<text x="46.6" y="94.2">DDR_DQ14</text>
<text x="46.6" y="91.3">DDR_DQ15</text>
<text x="46.6" y="99.9">DDR_DQ12</text>
<text x="46.6" y="97">DDR_DQ13</text>
<text x="46.6" y="105.7">DDR_DQ10</text>
<text x="46.6" y="102.8">DDR_DQ11</text>
<text x="46.6" y="111.4">DDR_DQ8</text>
<text x="46.6" y="108.5">DDR_DQ9</text>
<text x="46.6" y="117.1">DDR_DQ6</text>
<text x="46.6" y="114.3">DDR_DQ7</text>
<text x="46.6" y="125.7">DDR_DQ3</text>
<text x="46.6" y="122.9">DDR_DQ4</text>
<text x="46.6" y="120">DDR_DQ5</text>
<text x="46.6" y="131.5">DDR_DQ1</text>
<text x="46.6" y="128.6">DDR_DQ2</text>
<text x="46.6" y="134.4">DDR_DQ0</text>
<text x="46.6" y="143">DDR_A11</text>
<text x="46.6" y="140.1">DDR_A12</text>
<text x="46.6" y="145.8">DDR_A10</text>
<text x="46.6" y="148.7">DDR_A09</text>
<text x="46.6" y="154.4">DDR_A07</text>
<text x="46.6" y="151.6">DDR_A08</text>
<text x="46.6" y="160.2">DDR_A05</text>
<text x="46.6" y="157.3">DDR_A06</text>
<text x="46.6" y="165.9">DDR_A03</text>
<text x="46.6" y="163.1">DDR_A04</text>
<text x="46.6" y="171.7">DDR_A01</text>
<text x="46.6" y="168.8">DDR_A02</text>
<text x="46.6" y="174.5">DDR_A00</text>
<text x="11.5" y="191.6">Layout Note:</text>
<text x="33.4" y="191.6">DDR_DQ[15:8]</text>
<text x="11.5" y="194.5">and DDR_DQ[7:0] can be</text>
<text x="11.5" y="197.4">shuffled within any byte for</text>
<text x="11.5" y="200.2">layout convenience.</text>
</g>
<g font-size="2">
<text x="30.2" y="2.2">5</text>
<text x="84.7" y="2.2">4</text>
<text x="139.2" y="2.2">3</text>
<text x="193.8" y="2.2">2</text>
<text x="248.3" y="2.2">1</text>
<text x=".8" y="29.8">D</text>
<text x="276.3" y="29.8">D</text>
<text x=".8" y="80.1">C</text>
<text x="276.3" y="80.1">C</text>
<text x=".8" y="130.3">B</text>
<text x="276.3" y="130.3">B</text>
<text x=".8" y="180.5">A</text>
<text x="276.3" y="180.5">A</text>
<text x="30.2" y="206">5</text>
<text x="84.7" y="206">4</text>
<text x="139.2" y="206">3</text>
<text x="193.8" y="206">2</text>
<text x="248.3" y="206">1</text>
</g>
</svg>
